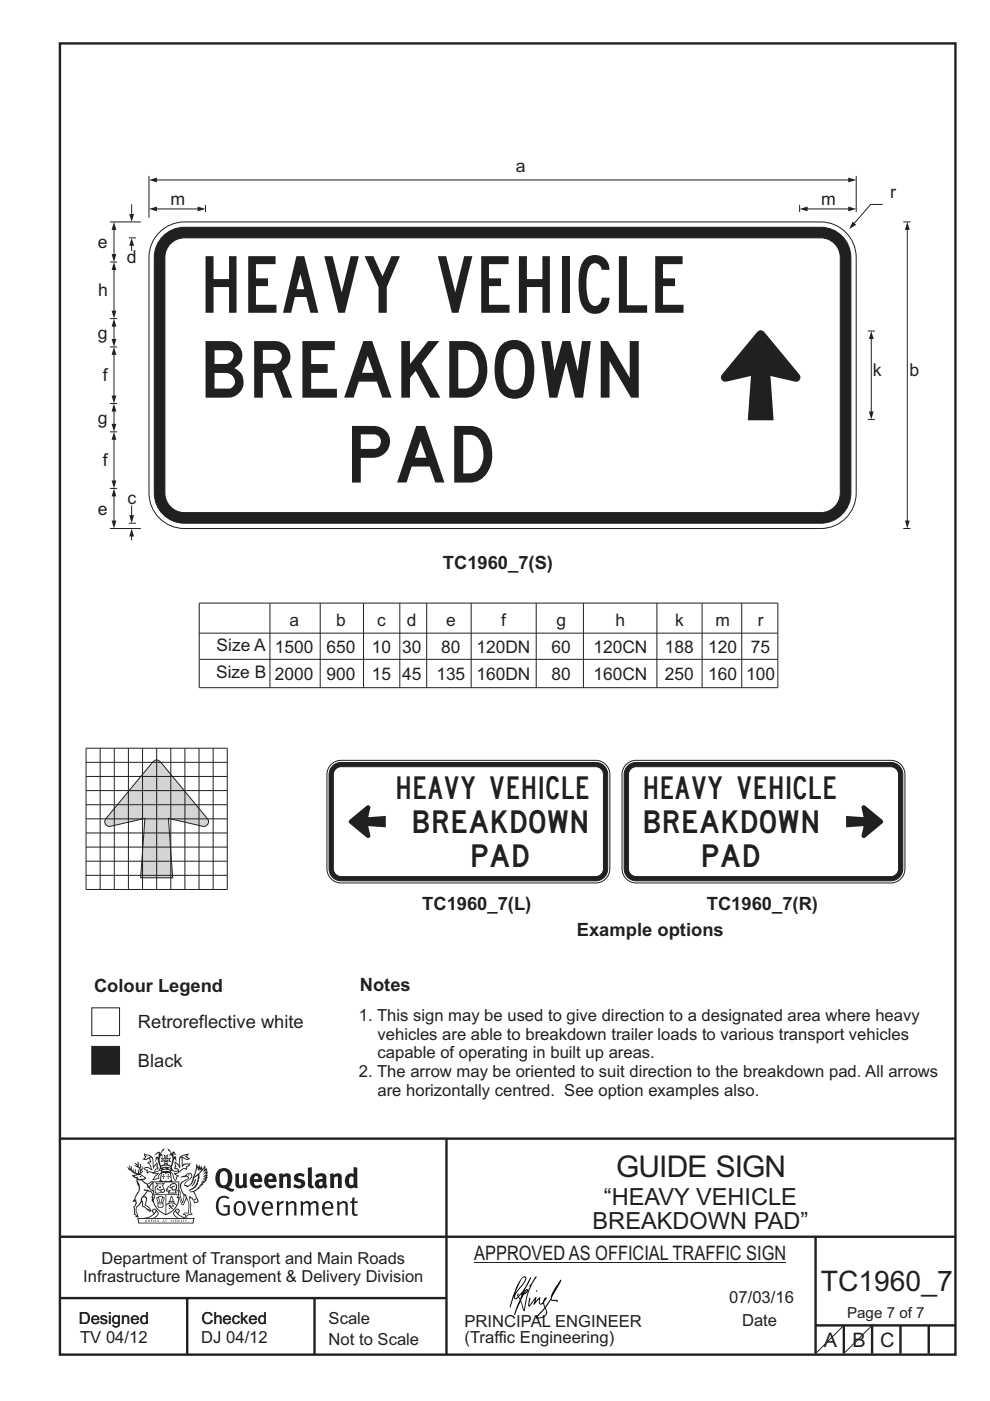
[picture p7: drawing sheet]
<svg xmlns="http://www.w3.org/2000/svg" width="210mm" height="297mm" viewBox="0 0 210 297" stroke-linecap="round" stroke-linejoin="round" font-family="sans-serif">
<g fill="none" stroke="#231f20" stroke-width=".51">
<path d="M12.7 9.2h190v278h-190zM12.7 241.4h189.9M94.7 241.4v45.8M12.7 275.2h82M12.7 262.2h190.1M39.7 275.2v12M66.7 275.2v12M173 262.2v24.8M173 281h29.6M179 281v6M185 281v6M191 281v6"/>
<path d="M197 281v6"/>
</g>
<g fill="#231f20">
<path d="M47 248.5a2.55 2.55 0 0 0 0 2.7l.3 .1a.81 .81 0 0 0 1-.9v-.6a1.04 1.04 0 0 0-1.1-1.5zM46.3 248.1a1.82 1.82 0 0 1 2.1-.2 1.82 1.82 0 0 1 .9 1.9 2.29 2.29 0 0 1-.8 1.9l.7 .3h.5l-.2 .6a2.87 2.87 0 0 1-2-.7 2.12 2.12 0 0 1-1.7-3.1z" fill-rule="evenodd"/>
<path d="M49.9 248.9l.8-.2v2a.46 .46 0 0 0 .2 .6 .46 .46 0 0 0 .7-.2v-2.2l.7-.2v2.4l.2 .5-.6 .4-.2-.3a1.02 1.02 0 0 1-1.2 .2 1.02 1.02 0 0 1-.6-1.1z" fill-rule="evenodd"/>
<path d="M54 249.5l-.1 .5h.9a.49 .49 0 0 0-.2-.6 .49 .49 0 0 0-.6 .1zM53.4 249.2a1.34 1.34 0 0 1 1.6-.3 1.34 1.34 0 0 1 .6 1.5v.2h-1.7a.77 .77 0 0 0 .5 .8 .77 .77 0 0 0 .9-.3l.3 .4a1.59 1.59 0 0 1-2.1 .2 1.59 1.59 0 0 1-.4-2z" fill-rule="evenodd"/>
<path d="M57 249.5l-.1 .5h.9a.49 .49 0 0 0-.2-.6 .49 .49 0 0 0-.6 .1zM56.4 249.2a1.34 1.34 0 0 1 1.6-.3 1.34 1.34 0 0 1 .7 1.5v.2h-1.8a.77 .77 0 0 0 .5 .8 .77 .77 0 0 0 .9-.3l.3 .4a1.59 1.59 0 0 1-2 .2 1.59 1.59 0 0 1-.5-2z" fill-rule="evenodd"/>
<path d="M59.1 248.9l.8-.2 .1 .4a.95 .95 0 0 1 1-.3 .95 .95 0 0 1 .7 .8v2.3h-.8v-2.3a.46 .46 0 0 0-.8 .1v2.2h-.9z" fill-rule="evenodd"/>
<path d="M62.5 249.1a1.75 1.75 0 0 1 2.1-.1l-.2 .5-.6-.2a.43 .43 0 0 0-.6 .3l.4 .3a1.04 1.04 0 0 1 1.2 1.2 1.04 1.04 0 0 1-1.4 .9l-1.2-.4 .3-.6 1 .4 .4-.4a.88 .88 0 0 0-1-.5l-.4-.2-.1-.4z" fill-rule="evenodd"/>
<path d="M65.3 247.6l.8-.2 .1 3.8 .2 .2 .2 .5a.88 .88 0 0 1-1-.1 .88 .88 0 0 1-.3-1z" fill-rule="evenodd"/>
<path d="M67.8 250.6a.43 .43 0 0 0-.1 .7 .43 .43 0 0 0 .7-.1v-.7zM66.8 249.2a1.7 1.7 0 0 1 2.4 .1v1.8l.3 .4-.4 .5-.5-.3a1.03 1.03 0 0 1-1.7-.2 1.03 1.03 0 0 1 .8-1.5h.7v-.4a.8 .8 0 0 0-1.2 .1z" fill-rule="evenodd"/>
<path d="M69.9 248.9l.8-.2 .1 .4a.95 .95 0 0 1 1-.3 .95 .95 0 0 1 .7 .8v2.3h-.8v-2.3a.46 .46 0 0 0-.8 .1v2.2h-.8z" fill-rule="evenodd"/>
<path d="M74.3 249.5a1.48 1.48 0 0 0 0 1.7l.4 .1 .3-.2v-1.5l-.3-.2zM75 247.4l.8 .2 .1 4.3h-.7l-.1-.2a1.26 1.26 0 0 1-1.4 0 1.26 1.26 0 0 1-.6-1.3 1.29 1.29 0 0 1 .5-1.3 1.29 1.29 0 0 1 1.4-.2z" fill-rule="evenodd"/>
<path d="M46.4 253.9a1.72 1.72 0 0 1 2.2 0l-.2 .3a1.24 1.24 0 0 0-1.4-.1 1.24 1.24 0 0 0-.7 1.3 1.49 1.49 0 0 0 1.3 2l.7-.2v-1.3h-.9l-.1-.4h1.4v2a1.93 1.93 0 0 1-2.2-.1 1.93 1.93 0 0 1-.7-2.2l.2-.7z" fill-rule="evenodd"/>
<path d="M50.3 255.2a1.65 1.65 0 0 0 .3 2.2 .99 .99 0 0 0 1-1.5 .78 .78 0 0 0-.4-.8 .78 .78 0 0 0-.9 .1zM50 254.9a1.33 1.33 0 0 1 1.6-.1 1.33 1.33 0 0 1 .5 1.5 1.31 1.31 0 0 1-1.3 1.5 1.31 1.31 0 0 1-1.3-1.6l.1-.5z" fill-rule="evenodd"/>
<path d="M52.5 254.7l.4-.1 .9 2.6 .8-2.5h.5l-1.1 3h-.5z" fill-rule="evenodd"/>
<path d="M56.2 255.2l-.2 .7h1.4a.7 .7 0 0 0-.3-.8 .7 .7 0 0 0-.9 .1zM55.9 255a1.22 1.22 0 0 1 1.5-.2 1.22 1.22 0 0 1 .5 1.5h-1.9a.93 .93 0 0 0 .5 1 .93 .93 0 0 0 1.2-.2l.1 .3a1.43 1.43 0 0 1-1.7 .1 1.43 1.43 0 0 1-.6-1.7z" fill-rule="evenodd"/>
<path d="M58.7 254.8l.4-.2 .1 .5 .4-.3 .6-.2-.2 .6a.66 .66 0 0 0-.8 .6v1.9h-.4z" fill-rule="evenodd"/>
<path d="M60.6 254.8l.4-.2 .1 .5a.94 .94 0 0 1 1-.4 .94 .94 0 0 1 .8 .7v2.3h-.5l-.1-2.5a.81 .81 0 0 0-1.2 .3v2.2h-.4z" fill-rule="evenodd"/>
<path d="M63.7 254.7l.5-.1 .1 .5 .4-.3a.78 .78 0 0 1 1.1 .3 .9 .9 0 0 1 1-.5 .9 .9 0 0 1 .7 .8v2.3h-.4l-.1-2.5a.67 .67 0 0 0-1.1 .3v2.2h-.5v-2.4l-.4-.2-.7 .4v2.2h-.5z" fill-rule="evenodd"/>
<path d="M69 255.2l-.2 .7h1.4a.7 .7 0 0 0-.3-.8 .7 .7 0 0 0-.9 .1zM68.7 255a1.22 1.22 0 0 1 1.5-.2 1.22 1.22 0 0 1 .5 1.5h-1.9a.93 .93 0 0 0 .5 1 .93 .93 0 0 0 1.2-.2l.1 .3a1.44 1.44 0 0 1-1.7 .1 1.44 1.44 0 0 1-.6-1.7z" fill-rule="evenodd"/>
<path d="M71.4 254.8l.5-.2 .1 .5a.94 .94 0 0 1 1-.4 .94 .94 0 0 1 .7 .7v2.3h-.4l-.1-2.5a.81 .81 0 0 0-1.2 .3v2.2h-.5z" fill-rule="evenodd"/>
<path d="M74.7 254l.5-.2v.9h.7l-.1 .4h-.7l.1 2.2 .1 .1h.5l.1 .3a.75 .75 0 0 1-1.2-.6v-2h-.4v-.4h.4z" fill-rule="evenodd"/>
<path d="M30.8 244.9l1.1 .3-.9 .5h-.4l.5-.5zM31.8 245.5l.2-.1a2.44 2.44 0 0 1 .4 2l.1 .4 .7-1-.1 .6 .3 .3a.57 .57 0 0 0-.6 .8l-1-.2-.5 .2 .1-.5-.7-.2 .6-.2 1 .5 .1-.1-.6-1.3-.2-.1 .5-.1zM30.7 244.5l-.2 .4 .3 .4-.6 .4a1.04 1.04 0 0 0 1.4-.1l.2 .7h-.4l-.2 .4a.94 .94 0 0 1 .9 1.1l-.2-.1a1.16 1.16 0 0 0-1.5-.1l.3 .4 .4 .2 .1 .5 .2 .2v-.2a.94 .94 0 0 1 1.1 .2h.9l-1.2 1.2a1.13 1.13 0 0 0 1.2-.2l.4-.1-.1-.4 .5-.7a.83 .83 0 0 0-.6 1.1l-.3-.1-.7 .3 1.1-1.4-.5 .2-.5-.1 1.3-.5-.2-.2-.8 .4v-.3l.2-.2 .3 .1 .1-.3-.2-.4v-.6l-.2-.3-.6 .9v-.7a1.42 1.42 0 0 0-1.7-1.8z" fill-rule="evenodd"/>
<path d="M38.5 245.3l.5-.3 .7-.1-.6 .3 .8 .5h-.3zM38.3 245.5h.2l.1 2a1.69 1.69 0 0 1 1.5-.7l-.7 .5 .1 .5a1.1 1.1 0 0 0-1.5 .6l-.1-.5-.2-.2h-.5l.2-.4-.2-.7a1.42 1.42 0 0 1 .8 1.1l.2-.1zM37.1 246.2l.1 1-.2 .3v.5l.6-.1 .1 .2a.96 .96 0 0 1-1.1-.1l-.1 .1a1.06 1.06 0 0 0 1.3 .2v.1a.72 .72 0 0 1-1 .2l.3 .5 .6 .3-.4 .1-.1 .7-.3-.4-.3-1.1-.4-.4 .4 .9a1.54 1.54 0 0 0 .6 1.2l.2-.3a.58 .58 0 0 1 .5-.7l.1-.2h-.3l-.4-.3 .9-.5a.93 .93 0 0 1 1.1-.5l.1 .2 .2-.1 .1-.5a.99 .99 0 0 0 .7-.9l-1.3 .1-.4 .3v-1.5l.9 .4 .8-.3h-.3l-.5-.4 .4-.7-.7 .2a1.46 1.46 0 0 0-1.3 2.1v.4l-.2-.4z" fill-rule="evenodd"/>
<path d="M35.6 248.9l.2 .1-.1 .4h.3l-.3 .1v.5l-.1-.6h-.3l.3-.1z" fill-rule="evenodd"/>
<path d="M34.6 248.9l.2 .1-.1 .3 .4 .1h-.4v.6l-.1-.5-.3-.1h.3z" fill-rule="evenodd"/>
<path d="M34.3 248.8a.57 .57 0 0 1 .9 .2 .57 .57 0 0 1 .9-.2l.2 1.4-.2 .1a.57 .57 0 0 1-.9-.1 .69 .69 0 0 1-1.1 0zM34.2 248.1l-.3 2.1-.2 .4h2.9l-.1-.4-.3-2.1h-.2v.3l-.8-.1-.9 .1 .1-.3z" fill-rule="evenodd"/>
<path d="M34.2 252.4a.3 .3 0 0 0 .6 0 .3 .3 0 0 0-.6 0zM33.3 251l.3 .3-.3 .3a.79 .79 0 0 0 0 1.3l.8-.2-.1-.3a.55 .55 0 0 1-.7-.6h.1l.1 .3 .4 .1 .8-.2-.4-.7 .4-.3-.7 .1zM33 250.7l1.1 .2 .9-.2-.4 .7 .4 1.1a.56 .56 0 0 1-.8 .3l-.2 .1a.73 .73 0 0 1-.9 .1 .73 .73 0 0 1-.3-.9v-.4l.5-.4z" fill-rule="evenodd"/>
<path d="M35.6 251.9l.7-.5a.58 .58 0 0 1 1-.1 .58 .58 0 0 1-.5 .9l-.2-.3a.43 .43 0 0 1 .6-.3v-.1a.57 .57 0 0 0-.8 .2l-.2-.1-.3 .2 .4 .1a.55 .55 0 0 0 .9 .5v.5h-1.3l.3-.4-.1-.2-.6 .1 .2-.2-.2-.1zM35.4 251.8l-.1 .2a.39 .39 0 0 0 .2 .7l.3-.1-.2 .5h1.9l-.1-.8a.86 .86 0 0 0-.1-1.4 .86 .86 0 0 0-1.3 .4z" fill-rule="evenodd"/>
<path d="M36 254.8h.8v.2h-.8zM36.4 253.8l.2 .8h-.4zM36.4 253.5l-.3 .5-.1 .6h-.2v.4l-.7 .4 .1 .2a1.48 1.48 0 0 1 2.2 .1l.2-.1-.6-.5v-.5h-.2l-.1-.6z" fill-rule="evenodd"/>
<path d="M35.8 255.4l.3 .1 .2 .3 .3-.2-.2-.2a.38 .38 0 0 1 .4 .5l-.1-.2-.3 .3 .3 .2-.3 .2-.1-.3-.4 .3-.1-.2 .4-.3-.2-.1-.1 .1z" fill-rule="evenodd"/>
<path d="M34.5 254h.2v.2l-.3 .6h-.1zM33.6 255.3h.9v.2a.55 .55 0 0 1-.8 .4v-.2h-.2zM33.4 254h.2l.2 .8h-.2zM33.6 255h.8l.1 .1-.8 .1zM33.8 253.7h.5l-.2 1.1h-.2zM33.3 253.8l-.1 .3 .3 1.2a.48 .48 0 0 0-.1 .5 .48 .48 0 0 0 .4 .3l.6-.1a.49 .49 0 0 0 .2-.7l.3-1.2-.1-.3a1.42 1.42 0 0 0-1.5 0z" fill-rule="evenodd"/>
<path d="M33.6 251.6h.5l.1 .3h-.4z" fill-rule="evenodd"/>
<path d="M41.3 250.1l.3-.2-.2 .9-.6 .7h-.2l.5-.7z" fill-rule="evenodd"/>
<path d="M39.7 249l.3-.2 .5 .2a.88 .88 0 0 1-.6 1.1 1.22 1.22 0 0 0-.8 1.3l.5 .2a.72 .72 0 0 0 .9-.4l.5-.8 .2-.6 .8-.6v.3a2.85 2.85 0 0 1-2 2.8l.1 .1a2.13 2.13 0 0 0 1.9-1.5l-.1-.2a2.01 2.01 0 0 0 .3-1.8l1.2-1.3-.4 1 .7-.5-.7 1 .8-.4-.8 .8 .7-.1-.9 .5 .8-.1-.8 .4h.7l-.8 .3 .3 .2h-.4l.2 .4-.4-.1 .2 .3h-.4l.1 .3h-.1a2.16 2.16 0 0 1-2 1l.1 .2h.4a.76 .76 0 0 1 .7 .7l.5 1.2-.6 .2a1.45 1.45 0 0 0-1.2-1.3l.3 1.8-.1 1.9 .4 .2a1.07 1.07 0 0 0-1.2 .4v-.3l-.5-.2a.87 .87 0 0 1 1-.1l.1-.7a4.4 4.4 0 0 0-.6-3.1l-.1-.3h-.2a2.16 2.16 0 0 1-.7-2.2l.3-.3 1.2-.8a.55 .55 0 0 0-.4-.7zM37.8 252.4a.76 .76 0 0 1 .3 1.1l.6 1.6 .4-1.7 .2 .1a.61 .61 0 0 1-.1 .9l-.3 .9h-.2l-.7-1.6-.3 .1a1.18 1.18 0 0 0 .1-1.4zM41.8 247.5l.2 .8 .3-.6v.6l.3-.5a1.9 1.9 0 0 1-1.1 1.4l-.3 .3zM38.2 249.6l1.4-.1 .2 .1v.3l-.5 .3a1.26 1.26 0 0 0-1 1.9l.2 .7a1.84 1.84 0 0 1 .2 2l-.4-1.3a.96 .96 0 0 0-.4-1.3l-.4 .3a.78 .78 0 0 1-.1 1.3l.2 .2h.4l.4 1.1a.38 .38 0 0 0 .2 .4 .38 .38 0 0 0 .4-.1l.6-1.2a2.94 2.94 0 0 1 .3 2.5v.5l-.8-.1-.3 .4v.2l.4-.1 .1 .4 .2 .1a1.02 1.02 0 0 1 1.3-.5l-.1-.4-.3-.1 .2-1.7-.3-1.4 .1 .1a1.14 1.14 0 0 1 .7 .9 .63 .63 0 0 0 .9-.2 .63 .63 0 0 0-.2-.8l-.6-1.3 .9-.6 .2-.3 .2-.1v-.2h.3l-.1-.3h.4l-.1-.3 .5-.1-.2-.2 .5-.4 .1-.2-.3 .1 .5-.6-.3 .1 .3-.6-.4 .1 .4-.5v-.3l-.3 .2 .1-.6v-.3l-.4 .3-.1-.8-.5 .8-.2-.7-.2 .5-.3-.8-.1 .6-.5-.8-.1 1.4-.7 1.9a1.81 1.81 0 0 1-.9 1.4l-.6-.2a1.75 1.75 0 0 1 1.1-1.2 .75 .75 0 0 0 .1-1.3 .75 .75 0 0 0-1.2 .5z" fill-rule="evenodd"/>
<path d="M41.2 254.2l.3-.1 .1 .3h-.4z" fill-rule="evenodd"/>
<path d="M29.4 258.4h11.6l-.2 .8h-11.3zM31.3 258.2l.5-.1a2.48 2.48 0 0 0 1.4-1.3l.2 .6-.5 .5-.4 .3zM32.5 256.6l.3-.2 .2 .2-.3 .6zM37.2 256.8a2.65 2.65 0 0 0 1.8 1.4h-1.1l-.5-.3-.5-.5zM37.4 256.6l.2-.2 .3 .2-.3 .6zM29.2 258.2l.1 1.2h11.7l.3-1.1-.2-.1a4.1 4.1 0 0 1-3.3-.9l.3-.4-.1-.5a1.06 1.06 0 0 0-1.3 .9l.2 .4 .6 .5h-4.7l.3-.1a.84 .84 0 0 0 .6-.7 .84 .84 0 0 0-.5-.9l-.3-.2-.5 .1-.1 .5 .3 .4a4.2 4.2 0 0 1-3.4 .9z" fill-rule="evenodd"/>
<path d="M31 258.7l.1 .2h-.2zM31 258.6l-.3 .5 .4-.1 .2 .1z" fill-rule="evenodd"/>
<path d="M31.3 258.6h.2v.4a.25 .25 0 0 0 .3-.1 .25 .25 0 0 0-.1-.3h.1a.29 .29 0 0 1 0 .4 .29 .29 0 0 1-.4 0 .29 .29 0 0 1 0-.4z" fill-rule="evenodd"/>
<path d="M32.2 258.6a.22 .22 0 0 1 .3 .2 .22 .22 0 0 1-.3 .2zM32 258.6v.5a.33 .33 0 0 0 .5-.1 .33 .33 0 0 0 0-.4 .33 .33 0 0 0-.5 0z" fill-rule="evenodd"/>
<path d="M32.9 258.7l.1 .2h-.2zM32.9 258.6l-.2 .5 .3-.1 .2 .1z" fill-rule="evenodd"/>
<path d="M33.3 258.6h.2v.2l.3-.2-.2 .2 .2 .3-.3-.2-.1 .2h-.1l.2-.3z" fill-rule="evenodd"/>
<path d="M34.7 258.7l.1 .2h-.2zM34.7 258.6l-.3 .5 .4-.1 .2 .1z" fill-rule="evenodd"/>
<path d="M35 258.6h.4h-.1v.5h-.2l.1-.5z" fill-rule="evenodd"/>
<path d="M36.2 258.6h.3h-.2v.2h.2h-.2l.1 .3h-.2z" fill-rule="evenodd"/>
<path d="M36.7 258.6h.2v.5h-.2z" fill-rule="evenodd"/>
<path d="M37.3 258.6a.22 .22 0 0 1 .3 .2 .22 .22 0 0 1-.3 .2zM37.1 258.6v.5a.33 .33 0 0 0 .5-.1 .33 .33 0 0 0 0-.4 .33 .33 0 0 0-.5 0z" fill-rule="evenodd"/>
<path d="M37.8 258.6h.3h-.1v.2h.1h-.1v.2l.1 .1h-.3z" fill-rule="evenodd"/>
<path d="M38.3 258.6h.3l-.1 .4 .2 .1h-.4z" fill-rule="evenodd"/>
<path d="M38.9 258.6h.2v.5h-.2z" fill-rule="evenodd"/>
<path d="M39.3 258.6h.2l-.2 .1 .2 .2-.1 .2h-.1v-.2l.2 .1z" fill-rule="evenodd"/>
<path d="M34.2 247.4a1.51 1.51 0 0 1 2 .2 2.67 2.67 0 0 0-2.1 0zM35.7 247.6l.4 .2 .1 .2-.4-.1zM34.6 247.7l.4-.1 .2 .2h-.4zM34 247.9l.3 .1-.3 .1zM34.9 246.9l.3-.2 .2 .2zM34.9 245.7h.2v.4h-.2zM35 245.1l.2 .2 .2-.2-.1 .4h-.2zM35.1 246.3h.2l.1 .4-.2-.2-.2 .2zM35.3 245.7h.2v.4h-.2zM34.4 245.7l.3 .1v.2l-.3 .1 .2-.2zM35.7 245.8l.3-.1-.2 .2 .2 .2-.4-.1zM32.7 244.9l1-.5-.1 1-.2-.1-.4 .1-.2 1.1 .5-1 .2 .9a1.84 1.84 0 0 1 .3 1.7l.4 .1a2.48 2.48 0 0 1 2.2 .1l.2-.3-.2-.7 .7-1.7 .4 .6-.2-1-.2-.1-.2 .3v-.9l.6 .4-.6-.7h-.3l-.1 .4-.5-.8-.5-.3 .2 .4 .5 .6-.4 .7 .4-.3a2.06 2.06 0 0 1 0 2.2l-.6-.2-.1-.6 .1-.1 .8 .2-.4-.5 .4-.5-.7 .2-.2-.2 .2-.7-.5 .4-.5-.4 .2 .7-.2 .2-.7-.2 .4 .5-.4 .5 .7-.2 .2 .1-.2 .6-.5 .2a2.02 2.02 0 0 1 0-2.2l.3 .5-.1-.6-.3-.1 .8-1.2-.5 .3-.4 .7-.2-.3a.8 .8 0 0 0-.8 .5z" fill-rule="evenodd"/>
<path d="M29.2 250.1l.3 .2a.61 .61 0 0 1 .8 .3l.3 .2a.8 .8 0 0 1 .6 1l.4 .1 .5 .6a1 1 0 0 1 .5 1l-.1 .7v-.5h-.1a.96 .96 0 0 0-.8-1.3l-.3-.2h-.6l-.1-.1-.2 .1 .2 .3h.5l-1.1 1.4-.2 .9-.4 .6a1.33 1.33 0 0 0-.5 1.8l.2 .5a1.26 1.26 0 0 1-.5-1.4l-.1-.4a1.56 1.56 0 0 0 .4-1.7l-.3 .2 .2-.5a3.2 3.2 0 0 0 .7-3zM30.4 253.9h.4a2.06 2.06 0 0 1-.1 1.6l.7 .5 .4 .5-.6-.2-.8-.6-.1-.9a.51 .51 0 0 1 .1-.9zM28.6 249.3a1.52 1.52 0 0 1 2.1 .6l-1.1 .1-.2-.1-.2-.4-.4 .1zM27.5 247v.8l-.3-.4-.2 .1a3.1 3.1 0 0 0 2 1.5l-1 .1 .5 .6 .5 .1v1.1a1.84 1.84 0 0 1-.2 2.5l-.4 .9-.4 .4 .3 .1 .4-.1 .1 .4-.2 .5-.3 .2 .1 1.8 .2-.1 .2 .6h.2l.4-.1-.1-.5a1.3 1.3 0 0 1-.1-1.6l.8-1.1 .2 1.1 .6 .2 .4 .6 .2-.2 .2 .4 .5-.1a1.85 1.85 0 0 0-1.2-1.3l.1-.3a1.39 1.39 0 0 0 0-1.5h-.5l.5-.6a.66 .66 0 0 1 .9-.4 .66 .66 0 0 1 .3 .9l-.1 .4h.2v.1l-.2 .3 .2 .5 .2-.3a2.24 2.24 0 0 0 .1-2.2 .73 .73 0 0 1-.7-.6 .73 .73 0 0 1 .5-.8l.1-.2a.94 .94 0 0 0-.9 .8 .48 .48 0 0 1-.1-.5 .48 .48 0 0 1 .5-.3l.5-.3a.51 .51 0 0 0-.8 .2l-.5 .3-1-.8 .6-.1 .1-.5-1.1-.7 .5-.4v-.4l-.5 .5 .1-.2a.69 .69 0 0 0 .2-1.1v.5l-.3 .2 .1-1.1-.3-.2 .1 .6-.1 .2-.4-1.2v.6l-.7-.3 .6 .6-.6-.2 .2 .3a1 1 0 0 1 .8 1.5l-.2-.8v.8l-.5-.2-.1-.7-.2 .6-.2-.1v-.6l-.2 .4-.2-.2 .1-.7-.2 .5z" fill-rule="evenodd"/>
<path d="M29.5 249.5l.3-.2 .3 .3z" fill-rule="evenodd"/>
<path d="M32.4 250.5h5.6v2l-.2-.1v-1.7h-5.2v2.5h5.2v-.8l.1 .2-.1 1.1v-.3h-2.5v4a4.1 4.1 0 0 0 2.6-3.6l.1-.1a4 4 0 0 1-2.8 3.9 4.2 4.2 0 0 1-2.8-4.7l.1 1.3 .1-.1a3.8 3.8 0 0 0 2.5 3.3v-4h-2.5l-.2-.9z" fill-rule="evenodd"/>
<circle cx="40" cy="249.1" r=".17"/>
</g>
<path d="M100.6 267.7h66.2M179 281l-6 6" fill="none" stroke="#231f20" stroke-width=".21"/>
<g fill="#000">
<path d="M111.6 273.7l.2-.2-.5 .7zM110.4 274.5l.2 .1-.3 .8-.2-.5zM110.9 270.9h.5a9.3 9.3 0 0 1-2 3.1l-.1 .3 1-2.5zM110.6 271a14.7 14.7 0 0 0-2.2 4.9l-.3 1.2 .1 .1 .8-2.3a.42 .42 0 0 0 .2 .6 .42 .42 0 0 0 .6-.3l.2-.1 .2 .5-1.1 3.2h.2l1.1-2.9 .6 1.9 .2 .2 .2-.5a13.5 13.5 0 0 1 2-6.2l.4-.5-.1-.2-1.6 2.1 .4-.1a14.9 14.9 0 0 0-1.3 5.1l-.4-1.1a1.39 1.39 0 0 1 .2-1.9l.1-.2a.92 .92 0 0 0 .8-1.2 .75 .75 0 0 0-.8 .7l-.1 .2 1.6-3.4h-.1l-.4 .7a10.5 10.5 0 0 1-2.2 3.3l.2-.5a.32 .32 0 0 0-.4 .2 .32 .32 0 0 0 .1 .4l-.5 .4a3.2 3.2 0 0 1 1.1-2.3l.5-.6a2.49 2.49 0 0 0 .7-1.6l-.4-.2z" fill-rule="evenodd"/>
<path d="M113.7 273.6l.3 .2h-.3z" fill-rule="evenodd"/>
<path d="M115.6 277.5a1.15 1.15 0 0 1 .1 1.3 1.15 1.15 0 0 1-1.2 .5l-.6 .1zM112.2 275.2l-.2 1.6 .2 .2 1.2-1.5-.2 1.1 1.1-1.1a.94 .94 0 0 0 .4 1.1l.5-.3 .3 .9-1.2 1.3a.98 .98 0 0 0-.5 1 1.9 1.9 0 0 0 2.3-1.3l-.1-.2a1.02 1.02 0 0 1 .2-1.4l.6-1 1.5 .3-.2-.4v.2l-1.1-.1v-.3l2-3.6 .1-.2-.2-.2-1.7 2.8a6.6 6.6 0 0 1-1.6 2.9l-.1-.2a1.01 1.01 0 0 1 .4-1.4l.1-.2-.3-.1-.4 .4-.1 .5-.6 .4-.1-.4 .1-.9-.2-.1-.9 1 .3-1h-.2l-1.4 1.8 .3-1.5v-.1z" fill-rule="evenodd"/>
</g>
<path d="M19.5 221.9h5.9v5.8h-5.9z" fill-rule="evenodd" fill="#231f20" stroke="#231f20" stroke-width=".21"/>
<g fill="#fff" stroke="#231f20" stroke-width=".21">
<path d="M19.5 213.7h5.9v5.9h-5.9z" fill-rule="evenodd"/>
<path d="M70.5 161.9l1.2-.6 .6-.1h54a3 3 0 0 1 3 3v20a3 3 0 0 1-3 3h-54a3 3 0 0 1-3-3v-20a3 3 0 0 1 1.2-2.3z" fill-rule="evenodd"/>
</g>
<path d="M70.4 162.6a2.55 2.55 0 0 1 1.9-.9h54a2.56 2.56 0 0 1 2.6 2.5v20a2.56 2.56 0 0 1-2.6 2.6h-54a2.56 2.56 0 0 1-2.5-2.6v-20l.1-.6z" fill-rule="evenodd" fill="#231f20" stroke="#231f20" stroke-width=".21"/>
<path d="M71.2 163l.7-.4h.4h54a1.66 1.66 0 0 1 1.7 1.6v20a1.66 1.66 0 0 1-1.7 1.7h-54a1.66 1.66 0 0 1-1.6-1.7v-20l.1-.4z" fill-rule="evenodd" fill="#fff" stroke="#231f20" stroke-width=".21"/>
<path d="M74.3 174l3.8-3.1 .3 .3-.5 2.3 3.7-.3v2l-3.7-.2 .5 2.2-.3 .3-3.8-3.1-.2-.2z" fill-rule="evenodd" fill="#231f20" stroke="#231f20" stroke-width=".36"/>
<path d="M133.1 161.9l1.2-.6 .6-.1h54a3 3 0 0 1 3 3v20a3 3 0 0 1-3 3h-54a3 3 0 0 1-3-3v-20a3 3 0 0 1 1.2-2.3z" fill-rule="evenodd" fill="#fff" stroke="#231f20" stroke-width=".21"/>
<path d="M133.3 162.2l1.1-.5h.5h54a2.56 2.56 0 0 1 2.6 2.5v20a2.56 2.56 0 0 1-2.6 2.6h-54a2.56 2.56 0 0 1-2.5-2.6v-20a2.55 2.55 0 0 1 .9-2z" fill-rule="evenodd" fill="#231f20" stroke="#231f20" stroke-width=".21"/>
<path d="M133.8 163l.7-.4h.4h54a1.66 1.66 0 0 1 1.7 1.6v20a1.66 1.66 0 0 1-1.7 1.7h-54a1.66 1.66 0 0 1-1.6-1.7v-20v-.4z" fill-rule="evenodd" fill="#fff" stroke="#231f20" stroke-width=".21"/>
<path d="M179.6 173.2l3.8 .3-.5-2.3 .3-.3 3.8 3.1 .1 .2-3.9 3.3-.3-.3 .5-2.2-3.8 .2z" fill-rule="evenodd" fill="#231f20" stroke="#231f20" stroke-width=".36"/>
<g fill="none" stroke="#231f20" stroke-width=".21">
<path d="M42.3 134.2h122.6M42.4 139.8h122.6M57.3 127.9v17.9M67.9 127.9v17.9M77.1 127.9v17.9M84.8 127.9v17.9M90.5 127.9v17.9M99.9 127.9v17.9M113.7 127.9v17.9M123.7 127.9v17.9M139.3 127.9v17.9M148.9 127.9v17.9"/>
<path d="M157.3 127.9v17.9M165 127.9h-122.7v17.9M165 127.9v17.9h-122.7M185.2 280.8l-6 5.9"/>
</g>
<path d="M33.4 49.6a7.5 7.5 0 0 1 5.7-2.5h135a7.5 7.5 0 0 1 7.5 7.5v50a7.5 7.5 0 0 1-7.5 7.5h-135a7.5 7.5 0 0 1-7.5-7.5v-50a7.5 7.5 0 0 1 1.8-5z" fill-rule="evenodd" fill="#fff" stroke="#231f20" stroke-width=".21"/>
<path d="M34.6 50.1a6.4 6.4 0 0 1 4.5-1.9h135a6.4 6.4 0 0 1 6.4 6.4v50a6.4 6.4 0 0 1-6.4 6.3h-135a6.4 6.4 0 0 1-6.4-6.3v-50a6.3 6.3 0 0 1 1.9-4.5z" fill-rule="evenodd" fill="#231f20" stroke="#231f20" stroke-width=".21"/>
<path d="M36.4 51.4a4.1 4.1 0 0 1 2.7-1h135a4.1 4.1 0 0 1 4.1 4.2v50a4.1 4.1 0 0 1-4.1 4.1h-135a4.1 4.1 0 0 1-4.1-4.1v-50a4.1 4.1 0 0 1 1.4-3.2z" fill-rule="evenodd" fill="#fff" stroke="#231f20" stroke-width=".21"/>
<path d="M160.7 70.5l.6-.3 .7 .3 7.4 9a.75 .75 0 0 1 .1 .9 .75 .75 0 0 1-.8 .3l-5.5-1.2 .7 9.4h-5.1l.7-9.4-5.5 1.2a.75 .75 0 0 1-.8-.3 .75 .75 0 0 1 .1-.9z" fill-rule="evenodd" fill="#231f20" stroke="#231f20" stroke-width=".36"/>
<path d="M31.6 37.3v8.9M33.1 38.2h147" fill="none" stroke="#231f20" stroke-width=".21"/>
<g fill="#231f20">
<path d="M31.6 38.2l1.7-.5v1z"/>
<path d="M179.9 37.7l1.7 .5-1.7 .5z"/>
</g>
<path d="M187.2 43.3h-2.5l-3.6 4.1" fill="none" stroke="#231f20" stroke-width=".21"/>
<path d="M180.8 47l.8 .7-1.5 .9z" fill="#231f20"/>
<path d="M181.6 37.3v7.7M23.3 55.6h1.5M23.3 47.1h6.6M24.2 48.6v5.4M27.3 50.4h1.5M23.3 73.6h1.5M23.3 67.6h1.5M23.3 91.6h1.5M23.3 85.6h1.5M23.3 112.1h6.6M23.3 103.6h1.5" fill="none" stroke="#231f20" stroke-width=".21"/>
<g fill="#231f20">
<path d="M23.7 53.9h1l-.5 1.7z"/>
<path d="M24.2 47.1l.5 1.6h-1z"/>
</g>
<path d="M27.9 43.3v2.2" fill="none" stroke="#231f20" stroke-width=".21"/>
<path d="M27.4 45.4h1l-.5 1.7z" fill="#231f20"/>
<path d="M24.2 57.1v8.9" fill="none" stroke="#231f20" stroke-width=".21"/>
<g fill="#231f20">
<path d="M24.2 55.6l.5 1.6h-1z"/>
<path d="M23.7 65.9h1l-.5 1.7z"/>
</g>
<path d="M24.2 69.1v2.9" fill="none" stroke="#231f20" stroke-width=".21"/>
<g fill="#231f20">
<path d="M23.7 71.9h1l-.5 1.7z"/>
<path d="M24.2 67.6l.5 1.6h-1z"/>
</g>
<path d="M24.2 75.1v8.9" fill="none" stroke="#231f20" stroke-width=".21"/>
<g fill="#231f20">
<path d="M24.2 73.6l.5 1.6h-1z"/>
<path d="M23.7 83.9h1l-.5 1.7z"/>
</g>
<path d="M24.2 87.1v2.9" fill="none" stroke="#231f20" stroke-width=".21"/>
<g fill="#231f20">
<path d="M23.7 89.9h1l-.5 1.7z"/>
<path d="M24.2 85.6l.5 1.6h-1z"/>
</g>
<path d="M24.2 93.1v8.9" fill="none" stroke="#231f20" stroke-width=".21"/>
<g fill="#231f20">
<path d="M24.2 91.6l.5 1.6h-1z"/>
<path d="M23.7 101.9h1l-.5 1.7z"/>
</g>
<path d="M27.9 52v1.2" fill="none" stroke="#231f20" stroke-width=".21"/>
<path d="M27.9 50.4l.5 1.7h-1z" fill="#231f20"/>
<path d="M27.3 110.9h1.5M27.9 107.2v2.2" fill="none" stroke="#231f20" stroke-width=".21"/>
<path d="M27.4 109.2h1l-.5 1.7z" fill="#231f20"/>
<path d="M27.9 113.6v.9" fill="none" stroke="#231f20" stroke-width=".21"/>
<path d="M27.9 112.1l.5 1.6h-1z" fill="#231f20"/>
<path d="M191.6 47.1h1.5M192.4 48.6v61.9M191.6 112.1h1.5" fill="none" stroke="#231f20" stroke-width=".21"/>
<g fill="#231f20">
<path d="M191.9 110.4h1l-.5 1.7z"/>
<path d="M192.4 47.1l.5 1.6h-1z"/>
</g>
<path d="M171.1 44.3h9" fill="none" stroke="#231f20" stroke-width=".21"/>
<g fill="#231f20">
<path d="M169.6 44.3l1.7-.5v1z"/>
<path d="M179.9 43.8l1.7 .5-1.7 .5z"/>
</g>
<path d="M184.8 71.7v15.7" fill="none" stroke="#231f20" stroke-width=".21"/>
<g fill="#231f20">
<path d="M184.3 87.2h1l-.5 1.7z"/>
<path d="M184.8 70.2l.5 1.7h-1z"/>
</g>
<path d="M169.6 43.4v1.6M184 70.2h1.6M184 88.9h1.6M24.2 105.1v5.4" fill="none" stroke="#231f20" stroke-width=".21"/>
<g fill="#231f20">
<path d="M23.7 110.4h1l-.5 1.7z"/>
<path d="M24.2 103.6l.5 1.6h-1z"/>
</g>
<path d="M33.1 44.3h9" fill="none" stroke="#231f20" stroke-width=".21"/>
<g fill="#231f20">
<path d="M31.6 44.3l1.7-.5v1z"/>
<path d="M41.9 43.8l1.7 .5-1.7 .5z"/>
</g>
<path d="M43.6 43.4v1.6" fill="none" stroke="#231f20" stroke-width=".21"/>
<path d="M32.4 161.5l.2-.1a.95 .95 0 0 1 1.4 .1l10 12a1 1 0 0 1 .1 1.2 1 1 0 0 1-1.1 .5l-7.3-1.7 .9 12.6h-6.8l.9-12.6-7.2 1.7a1 1 0 0 1-1.1-.5 1 1 0 0 1 .1-1.2z" fill-rule="evenodd" fill="#d1d3d4" stroke="#231f20" stroke-width=".21"/>
<g fill="none" stroke="#231f20" stroke-width=".21">
<path d="M18.3 158.6h29.9v30h-29.9zM21.2 158.6v30M24.2 158.6v30M27.2 158.6v30M30.2 158.6v30M33.2 158.6v30M36.2 158.6v30M39.2 158.6v30M42.2 158.6v30M45.2 158.6v30M18.3 179.6h29.9M18.3 176.6h29.9"/>
<path d="M18.3 173.6h29.9M18.3 170.6h29.9M18.3 167.6h29.9M18.3 164.6h29.9M18.3 161.6h29.9M18.3 185.6h29.9M18.3 182.6h29.9"/>
</g>
<g font-size="12" fill="#231f20">
<text x="43.6" y="66.3">HEAVY VEHICLE</text>
<text x="43.6" y="84.3">BREAKDOWN</text>
<text x="74.7" y="102.3">PAD</text>
</g>
<text font-size="6.4" fill="#231f20" x="130.7" y="249.6">GUIDE SIGN</text>
<text font-size="6" fill="#231f20" x="174.1" y="273.7">TC1960_7</text>
<g font-size="5" fill="#231f20">
<text x="128.1" y="255.4">“HEAVY VEHICLE</text>
<text x="125.7" y="260.6">BREAKDOWN PAD”</text>
</g>
<g font-size="4.8" fill="#231f20">
<text x="84.3" y="169.4">HEAVY VEHICLE</text>
<text x="136.7" y="169.4">HEAVY VEHICLE</text>
<text x="87.8" y="176.6">BREAKDOWN</text>
<text x="136.7" y="176.6">BREAKDOWN</text>
<text x="100.2" y="183.8">PAD</text>
<text x="149.2" y="183.8">PAD</text>
</g>
<g font-size="4.2" fill="#231f20">
<text x="100.6" y="267.2">APPROVED AS OFFICIAL TRAFFIC SIGN</text>
<text x="174.7" y="285.6">A</text>
<text x="180.8" y="285.6">B</text>
<text x="186.7" y="285.6">C</text>
</g>
<g font-size="3.9" fill="#231f20">
<text x="93.9" y="120.6">TC1960_7(S)</text>
<text x="89.5" y="192.9">TC1960_7(L)</text>
<text x="149.9" y="192.9">TC1960_7(R)</text>
<text x="122.4" y="198.4">Example options</text>
<text x="19.9" y="210.4">Colour Legend</text>
<text x="76.3" y="210.1">Notes</text>
<text x="29.3" y="218">Retroreflective white</text>
<text x="29.3" y="226.2">Black</text>
</g>
<g font-size="3.7" fill="#231f20">
<text x="109.4" y="36.4">a</text>
<text x="36.2" y="43.5">m</text>
<text x="174.2" y="43.5">m</text>
<text x="188.8" y="42.1">r</text>
<text x="20.7" y="52.6">e</text>
<text x="26.9" y="55.7">d</text>
<text x="20.8" y="62.9">h</text>
<text x="20.7" y="71.9">g</text>
<text x="21.8" y="80.9">f</text>
<text x="185.1" y="79.6">k</text>
<text x="192.9" y="79.6">b</text>
<text x="20.7" y="89.9">g</text>
<text x="21.8" y="98.9">f</text>
<text x="27" y="106.9">c</text>
<text x="20.7" y="109.1">e</text>
<text x="61.4" y="132.7">a</text>
<text x="71.3" y="132.7">b</text>
<text x="80" y="132.7">c</text>
<text x="86.3" y="132.7">d</text>
<text x="94.6" y="132.7">e</text>
<text x="106.3" y="132.7">f</text>
<text x="118" y="132.7">g</text>
<text x="130.6" y="132.7">h</text>
<text x="143.2" y="132.6">k</text>
<text x="151.8" y="132.7">m</text>
<text x="160.7" y="132.7">r</text>
<text x="45.8" y="143.8">Size B</text>
<text x="45.9" y="138">Size A</text>
<text x="58.3" y="138.4">1500</text>
<text x="69.3" y="138.4">650</text>
<text x="78.8" y="138.4">10</text>
<text x="85.3" y="138.4">30</text>
<text x="93.6" y="138.4">80</text>
<text x="101.1" y="138.4">120DN</text>
<text x="117" y="138.4">60</text>
<text x="125.9" y="138.4">120CN</text>
<text x="141" y="138.4">188</text>
<text x="150.2" y="138.4">120</text>
<text x="159.3" y="138.4">75</text>
<text x="58.3" y="144.2">2000</text>
<text x="69.3" y="144.2">900</text>
<text x="78.8" y="144.2">15</text>
<text x="85.3" y="144.2">45</text>
<text x="92.6" y="144.2">135</text>
<text x="101.1" y="144.2">160DN</text>
<text x="117" y="144.2">80</text>
<text x="125.9" y="144.2">160CN</text>
<text x="141" y="144.1">250</text>
<text x="150.2" y="144.2">160</text>
<text x="158.3" y="144.2">100</text>
</g>
<g font-size="3.5" fill="#231f20">
<text x="76.1" y="216.5">1. This sign may be used to give direction to a designated area where heavy</text>
<text x="80.1" y="220.5">vehicles are able to breakdown trailer loads to various transport vehicles</text>
<text x="80.1" y="224.4">capable of operating in built up areas.</text>
<text x="76.1" y="228.3">2. The arrow may be oriented to suit direction to the breakdown pad. All arrows</text>
<text x="80.1" y="232.3">are horizontally centred. See option examples also.</text>
<text x="21.5" y="267.9">Department of Transport and Main Roads</text>
<text x="17.7" y="271.8">Infrastructure Management &amp; Delivery Division</text>
<text x="16.7" y="280.7">Designed</text>
<text x="42.7" y="280.7">Checked</text>
<text x="69.7" y="280.7">Scale</text>
<text x="98.5" y="281.4">PRINCIPAL ENGINEER</text>
<text x="154.7" y="276.2">07/03/16</text>
<text x="157.4" y="281.2">Date</text>
<text x="17" y="284.8">TV 04/12</text>
<text x="42.7" y="284.8">DJ 04/12</text>
<text x="69.7" y="285.2">Not to Scale</text>
<text x="98.5" y="284.8">(Traffic Engineering)</text>
</g>
<text font-size="3.2" fill="#231f20" x="179.7" y="279.5">Page 7 of 7</text>
</svg>
